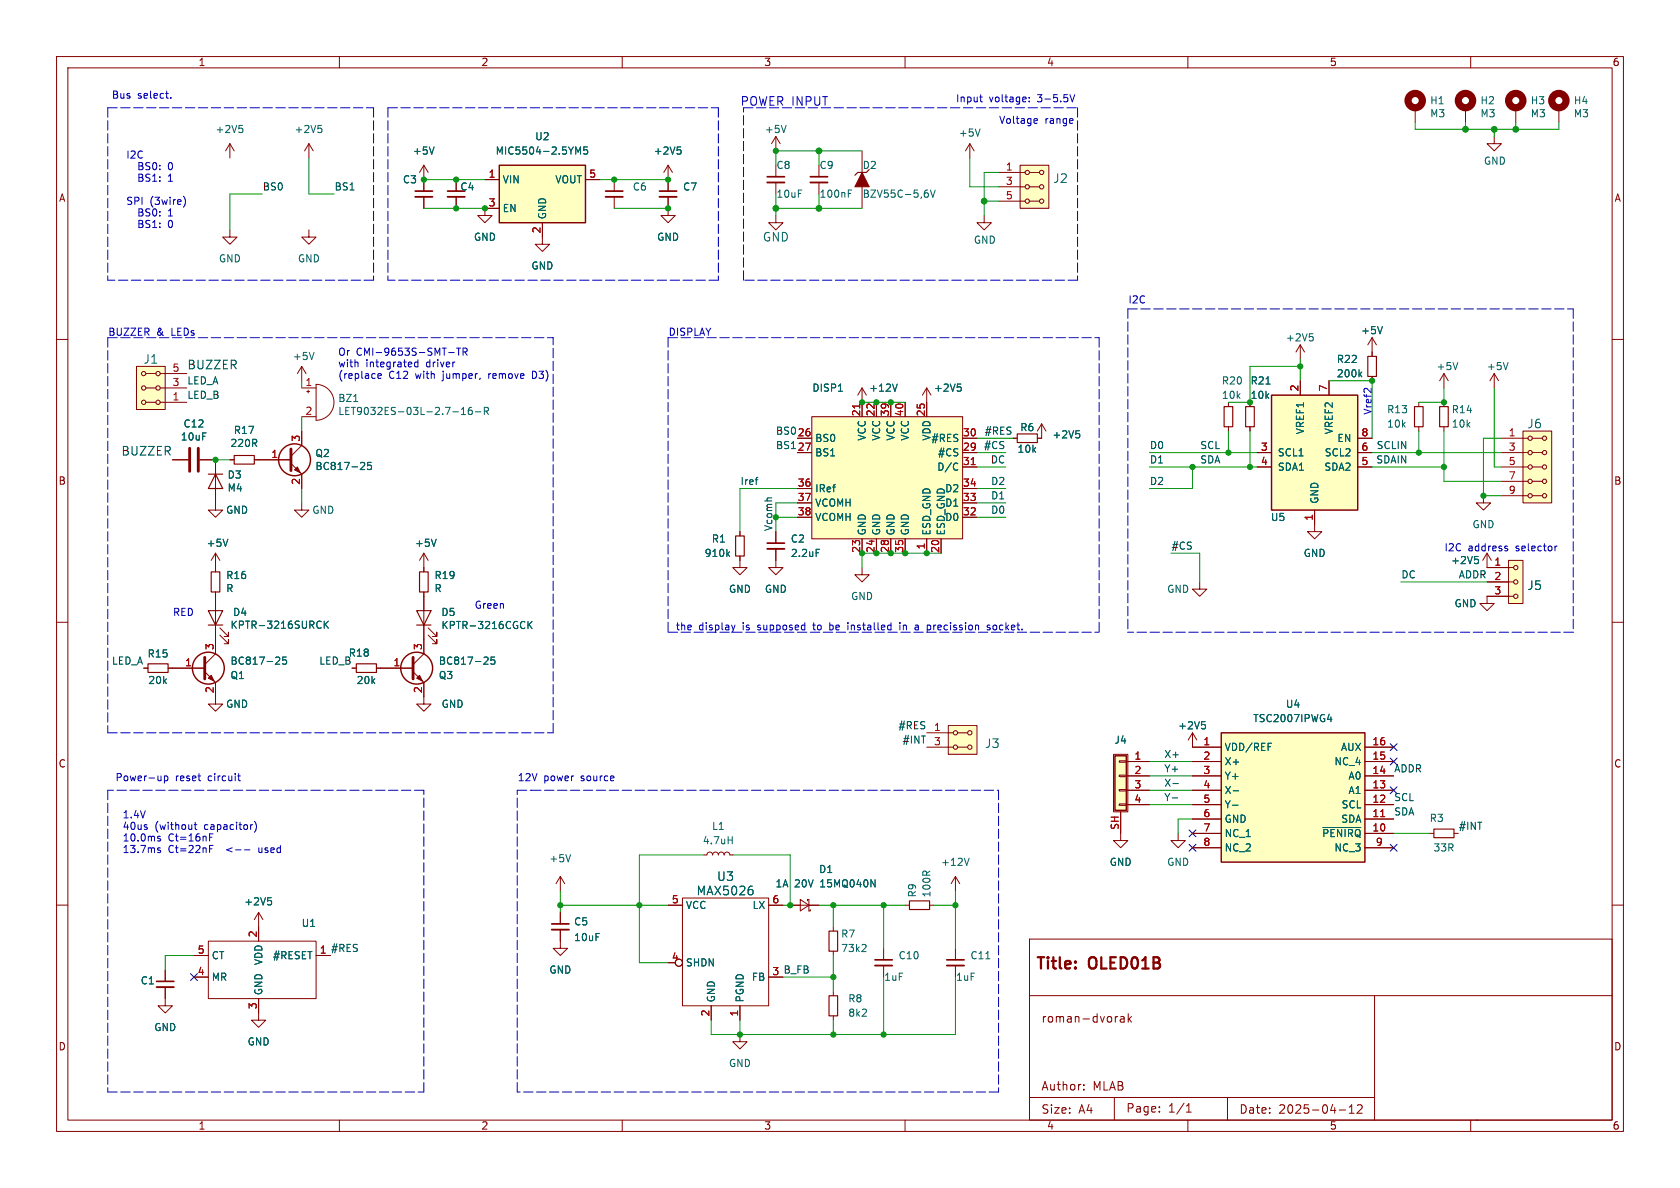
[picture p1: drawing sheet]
<svg xmlns="http://www.w3.org/2000/svg" width="297mm" height="210mm" viewBox="0 0 297 210" stroke-linecap="round" stroke-linejoin="round" font-family="sans-serif">
<g fill="none" stroke="#840000" stroke-width=".18">
<path d="M10 10h277v190h-277zM12 12h273v186h-273zM60 10v2M110 10v2M160 10v2M210 10v2M260 10v2M10 60h2M285 60h2M137.2 94v2M137.2 97v2.1M262.3 87.6v1.3h1.2l-1.2 1.3-1.3-1.3h1.3"/>
<path d="M10 110h2M285 110h2M10 160h2M182 166h103v32h-103zM182 176h103M198.1 179.8h.6v.9M199.5 179.2v1.5M200 179.7l-.5 .6M243 176v22M285 160h2M60 198v2M110 198v2"/>
<path d="M160 198v2M182 194h61M191.6 192.6v.1M191.6 191.8v.1M197 194v4M198.7 180.1h-.5a.29 .29 0 0 0-.2 .3 .29 .29 0 0 0 .2 .3l.5-.1M199.6 180.1l.4 .6M205 196.5v.1M205 195.7v.1M209.7 196.6h.9M209.7 195.5l.5-.4v1.5M210 198v2"/>
<path d="M217 194v4M236.7 196.2h1.2M238.5 196.8h.9M238.5 195.7l.5-.4v1.5M240 195.4l.5-.1 .2 .1 .1 .3-.9 1.1h.9M260 198v2M261 198h.1"/>
</g>
<path d="M135.6 97h3.1" fill="none" stroke="#840000" stroke-width=".33"/>
<path d="M135.6 96h3.1" fill="none" stroke="#840000" stroke-width=".3"/>
<path d="M144.3 97.1h.6" fill="none" stroke="#006464" stroke-width=".18"/>
<path d="M269.2 76.2h5.1v12.7h-5.1z" fill="#ffffc2"/>
<g fill="none" stroke="#840000" stroke-width=".18">
<path d="M265.4 77.5h4.7M269.2 76.2h5.1v12.7h-5.1zM270.9 77.5h1.8M265.4 87.6h4.7M265.4 85.1h4.7M265.4 82.6h4.7M265.4 80h4.7M270.9 87.6h1.8M270.9 85.1h1.8M270.9 82.6h1.8M270.9 80h1.8"/>
<circle cx="270.5" cy="77.5" r=".38"/>
<circle cx="273.1" cy="77.5" r=".38"/>
<circle cx="270.5" cy="80" r=".38"/>
<circle cx="270.5" cy="82.6" r=".38"/>
<circle cx="270.5" cy="85.1" r=".38"/>
<circle cx="270.5" cy="87.6" r=".38"/>
<circle cx="273.1" cy="85.1" r=".38"/>
<circle cx="273.1" cy="87.6" r=".38"/>
<circle cx="273.1" cy="80" r=".38"/>
<circle cx="273.1" cy="82.6" r=".38"/>
</g>
<path d="M266.7 99.1h2.5v7.6h-2.5z" fill="#ffffc2"/>
<g fill="none" stroke="#840000" stroke-width=".18">
<path d="M152.4 68.6l-.8 1.3M152.4 68.6v2.5M152.4 68.6l.8 1.3M163.8 68.6l-.7 1.3M163.8 68.6v2.5M163.8 68.6l.8 1.3M262.9 97.8v2.5h4.7M262.9 97.8l-.8 1.3M262.9 97.8l.8 1.3M266.7 99.1h2.5v7.6h-2.5zM152.4 100.3v1.3h1.3l-1.3 1.3-1.3-1.3h1.3M262.9 105.4h4.7"/>
<path d="M262.9 102.9h4.7"/>
<circle cx="268" cy="100.3" r=".38"/>
<circle cx="268" cy="105.4" r=".38"/>
<circle cx="268" cy="102.9" r=".38"/>
</g>
<path d="M158.6 67.9l-.4 1.3M169.3 67.9h.6M169.7 68.4l.2 .2v.3l-.2 .3M260.7 98.4h.6M261.1 98.9l.3 .2v.3l-.3 .2" fill="none" stroke="#006464" stroke-width=".18"/>
<path d="M143.5 73.7h26.7v21.6h-26.7z" fill="#ffffc2"/>
<g fill="none" stroke="#840000" stroke-width=".18">
<path d="M250.2 19.1v2.5M259.1 19.1v2.5M137.2 38.1v1.3h1.2l-1.2 1.2-1.3-1.2h1.3M137.2 24.1l-.8 1.3M137.2 24.1v2.6M137.2 29.2v2M137.2 32.3v2M137.2 24.1l.7 1.3M144.8 29.2v2M144.8 32.3v2M152.4 26.7v3.8M152.4 33v3.8"/>
<path d="M264.2 24.1v1.3h1.2l-1.2 1.3-1.3-1.3h1.3M141 77.5h2.5M143.5 73.7h26.7v21.6h-26.7zM152.4 71.1v2.6M154.9 71.1v2.6M157.5 71.1v2.6M160 71.1v2.6M163.8 71.1v2.6M170.2 77.5h2.5M179.1 77.5h.7M184.1 74.9v2.6h-.7M184.1 74.9l-.7 1.3"/>
<path d="M184.1 74.9l.8 1.3M255.3 66v2.6M255.3 71.1v.8M255.3 75.4v.8M255.3 66l-.8 1.3M255.3 66l.7 1.3M264.2 66l-.8 1.3M264.2 66v2.6M264.2 66l.7 1.3M38.1 81.3v7.6M40.6 81.3h.8M45 81.3h.7"/>
<path d="M74.9 97.8v3.3M74.9 97.8l-.7 1.3M74.9 97.8l.8 1.3M130.8 98.3v2h1.3l-1.3 1.3-1.3-1.3h1.3M130.8 94v.7M141 80h2.5M141 91.4h2.5M141 88.9h2.5M141 86.4h2.5M152.4 95.3v2.5M154.9 95.3v2.5M157.5 95.3v2.5"/>
<path d="M160 95.3v2.5M163.8 95.3v2.5M166.4 95.3v2.5M170.2 80h2.5M170.2 82.6h2.5M170.2 91.4h2.5M170.2 88.9h2.5M170.2 86.4h2.5M25.4 118.1h.8M29.7 118.1h.8M62.2 118.1h.8M66.5 118.1h6.5"/>
<path d="M73 118.7l1.9 2v3.8h1.3l-1.3 1.2-1.2-1.2h1.2M74.9 104.6v11l-1.9 1.9M75.7 112.3l1.5 1.5v-.8v.8h-.7M75.7 111l1.5 1.5v-.7v.7h-.7M262.9 105.4v1.3h1.3l-1.3 1.3-1.3-1.3h1.3"/>
</g>
<path d="M152 71.4v.7M171.7 82.1h.7" fill="none" stroke="#a90000" stroke-width=".18"/>
<g fill="none" stroke="#006464" stroke-width=".18">
<path d="M139 22.2l-.4 1.2M150 33.6h.6M150 34.2h.4M163.8 33.6h.2M163.9 34.1l.2 .2v.3l-.2 .3M164.5 33.6l.4 1.3 .4-1.3M148.2 69.2h.7M190.2 76.1h.6M190.7 76.6l.2 .3v.3l-.2 .2M257.7 64.1l-.4 1.2M266.6 64.1l-.4 1.2M77.1 95.3l-.4 1.3"/>
<path d="M128.6 97.9l.4 .5M129 97.5l-.5 .5M169.1 81.9l.2 .1M169.3 83l-.2 .1M85.7 116.1l.5 .1 .1 .3-.8 .9h.8M87.4 116.1h-.6v.7l.2-.2 .4 .1 .1 .2-.1 .4-.1 .1-.5-.1M93.3 109.9v1.2M93.5 110.4l.6 .7M94.1 109.9l-.8 .7"/>
</g>
<path d="M153.7 30l-.5 .5h-1.6l-.5 .5M179.8 76.7h3.6v1.5h-3.6zM254.5 71.9h1.5v3.5h-1.5zM36.8 83.8h2.6M38.1 83.8l1.3 2.6h-2.6zM41.4 80.5h3.6v1.5h-3.6zM130 94.7h1.6v3.6h-1.6zM26.2 117.3h3.5v1.6h-3.5zM63 117.3h3.5v1.6h-3.5zM73.7 108h2.5l-1.3 2.5zM73.7 110.5h2.5M74.2 101.1h1.5v3.5h-1.5z" fill="none" stroke="#840000" stroke-width=".2"/>
<path d="M73 116.2v3.8" fill="none" stroke="#840000" stroke-width=".51"/>
<g fill="#840000" stroke="#840000" stroke-width=".18">
<path d="M73.7 119.9l.5-.5 .5 1z"/>
<path d="M152.4 30.5l1.3 2.5h-2.6z"/>
</g>
<circle cx="73.7" cy="118.1" r="2.82" fill="none" stroke="#840000" stroke-width=".25"/>
<g fill="none" stroke="#840000" stroke-width="1.3">
<circle cx="250.2" cy="17.8" r="1.27"/>
<circle cx="259.1" cy="17.8" r="1.27"/>
</g>
<path d="M135.6 32.3h3.1M143.3 32.3h3" fill="none" stroke="#840000" stroke-width=".33"/>
<path d="M135.6 31.2h3.1M143.3 31.2h3" fill="none" stroke="#840000" stroke-width=".3"/>
<path d="M180.3 29.2h5.1v7.6h-5.1z" fill="#ffffc2"/>
<g fill="none" stroke="#840000" stroke-width=".18">
<path d="M171.4 25.4l-.7 1.3M171.4 25.4v2.5M171.4 25.4l.8 1.3M174 38.1v1.3h1.3l-1.3 1.2-1.3-1.2h1.3M176.5 35.6h4.7M176.5 33h4.7M176.5 30.5h4.7M180.3 29.2h5.1v7.6h-5.1zM182 35.6h1.8M182 33h1.8M182 30.5h1.8M221 71.1v.8"/>
<path d="M221 75.4v.8M229.9 61l-.8 1.2M229.9 61v2.5M229.9 61l.7 1.2M232.4 92.7v1.3h1.3l-1.3 1.3-1.3-1.3h1.3M212.1 102.9v1.2h1.3l-1.3 1.3-1.3-1.3h1.3"/>
<circle cx="181.6" cy="35.6" r=".38"/>
<circle cx="181.6" cy="30.5" r=".38"/>
<circle cx="181.6" cy="33" r=".38"/>
<circle cx="184.2" cy="33" r=".38"/>
<circle cx="184.2" cy="35.6" r=".38"/>
<circle cx="184.2" cy="30.5" r=".38"/>
</g>
<path d="M173.3 22.8l-.5 1.3M231.5 59h.6M231.9 59.5l.3 .2v.3l-.3 .3M223.8 67.9h.7" fill="none" stroke="#006464" stroke-width=".18"/>
<path d="M220.2 71.9h1.5v3.5h-1.5z" fill="none" stroke="#840000" stroke-width=".2"/>
<path d="M224.8 69.9h15.2v20.3h-15.2z" fill="#ffffc2"/>
<path d="M224.8 69.9h15.2v20.3h-15.2z" fill="none" stroke="#840000" stroke-width=".25"/>
<g fill="none" stroke="#840000" stroke-width=".18">
<path d="M40.6 25.4l-.7 1.3M40.6 25.4v2.5M40.6 25.4l.8 1.3M54.6 25.4l-.8 1.3M54.6 25.4v2.5M54.6 25.4l.8 1.3M74.9 29.2l-.7 1.3M74.9 29.2v4.6M74.9 34.8v2M74.9 29.2l.8 1.3M80.6 31.8v2M80.6 34.8v2"/>
<path d="M85.7 36.8v1.3h1.3l-1.3 1.3-1.2-1.3h1.2M40.6 40.6v1.3h1.3l-1.3 1.3-1.2-1.3h1.2M54.6 40.6v1.3h1.3l-1.3 1.3-1.3-1.3h1.3M53.3 64.8l-.7 1.2M53.3 64.8v2.5M53.3 64.8l.8 1.2M217.2 71.1v.8M217.2 75.4v.8M229.9 67.3v2.6M234.9 67.3v2.6M240 77.5h2.6M222.2 80h2.6"/>
<path d="M222.2 82.6h2.6M232.4 90.2v2.5M240 80h2.6M240 82.6h2.6M29.2 174.5v3.3h1.3l-1.3 1.3-1.3-1.3h1.3M29.2 171.5v2M34.3 168.9h2.5M34.3 172.7h2.5M36.8 166.4h19.1v10.1h-19.1zM45.7 176.5v3.8h1.3l-1.3 1.3-1.3-1.3h1.3M45.7 161.3v5.1M45.7 161.3l-.7 1.3"/>
<path d="M45.7 161.3l.8 1.3M55.9 168.9h2.5M147.3 175.3v.7M147.3 179.6v.7M168.9 167.6v2.1M168.9 170.7v2"/>
</g>
<path d="M216.4 71.9h1.5v3.5h-1.5zM146.6 176h1.5v3.6h-1.5z" fill="none" stroke="#840000" stroke-width=".2"/>
<path d="M42.3 22.2h.6M42.7 22.7l.2 .2v.3l-.2 .2M56.2 22.2h.6M56.7 22.7l.2 .2v.3l-.2 .2M76.7 26l-.4 1.2M55.5 62.3l-.4 1.3M47.4 158.7h.6M47.8 159.2l.2 .2v.3l-.2 .3M174.3 169.5h.7" fill="none" stroke="#006464" stroke-width=".18"/>
<path d="M73.4 34.8h3.1M79.1 34.8h3.1M27.7 174.5h3M167.4 170.7h3" fill="none" stroke="#840000" stroke-width=".33"/>
<path d="M73.4 33.8h3.1M79.1 33.8h3.1M27.7 173.5h3M167.4 169.7h3" fill="none" stroke="#840000" stroke-width=".3"/>
<path d="M88.3 29.2h15.2v10.2h-15.2z" fill="#ffffc2"/>
<g fill="none" stroke="#840000" stroke-width=".25">
<path d="M88.3 29.2h15.2v10.2h-15.2z"/>
<circle cx="52.1" cy="81.3" r="2.82"/>
<circle cx="36.8" cy="118.1" r="2.82"/>
</g>
<g fill="none" stroke="#840000" stroke-width=".18">
<path d="M85.7 31.8h2.6M85.7 36.8h2.6M95.9 39.4v3.8h1.3l-1.3 1.3-1.3-1.3h1.3M103.5 31.8h2.5M108.6 31.8v2M108.6 34.8v2M118.1 34.8v3.3h1.3l-1.3 1.3-1.3-1.3h1.3M118.1 29.2l-.8 1.3M118.1 29.2v4.6M118.1 29.2l.8 1.3M53.3 76.2v2.5l-1.9 1.9M53.3 68.6h2.6"/>
<path d="M53.3 73.7h2.6M54.2 69.2h.5M54.5 69v.5M55.9 67.9a3.2 3.2 0 0 1 3.1 3.2 3.2 3.2 0 0 1-3.1 3.2zM30.5 81.3h2.8M35.3 81.3h2.8M38.1 88.9v1.3h1.3l-1.3 1.2-1.3-1.2h1.3M38.1 97.8v3.3M38.1 97.8l-.8 1.3M38.1 97.8l.8 1.3M45.7 81.3h5.7M51.4 81.9l1.9 1.9v2.6"/>
<path d="M53.3 88.9v1.3h1.3l-1.3 1.2-1.2-1.2h1.2M30.5 118.1h5.7M36.2 118.7l1.9 2v3.8h1.3l-1.3 1.2-1.3-1.2h1.3M38.1 104.6v11l-1.9 1.9M38.9 112.3l1.5 1.5v-.8v.8h-.8M38.9 111l1.5 1.5v-.7v.7h-.8"/>
</g>
<g fill="none" stroke="#006464" stroke-width=".18">
<path d="M101.8 26l.4 .9 .4-.9v1.2M103.8 26h-.6v.6l.2-.1h.4l.1 .2-.1 .4-.1 .1-.5-.1M119.7 26h.6M120.2 26.5l.2 .2v.3l-.2 .2M62.5 71h.7M80.1 72.8h.9M81.6 73.3h.7M81.6 72.4l.3-.4v1.3M83.4 72l-.4 .1a.86 .86 0 0 0 0 1.2l.4-.1 .1-.5-.2-.2h-.3l-.2 .2M84.1 72.8h.9M85.6 72.7l.6-.1 .1-.2v-.3l-.7-.1v1.3M85.9 72.7l.4 .6"/>
<path d="M40.3 95.3l-.4 1.3M63.9 81.7l.5 .1 .1 .3-.8 .9h.8M65.6 81.7h-.6v.6l.1-.1 .5 .1 .1 .2-.1 .4-.2 .1-.4-.1M48.9 116.1l.4 .1 .2 .3-.8 .9h.8M50.6 116.1h-.6l-.1 .7 .2-.2 .4 .1 .2 .2-.1 .4-.2 .1-.5-.1M56.5 109.8l.3 .1M56.8 110.9l-.3 .2M57.3 109.8v1.3M57.5 110.3l.5 .8M58 109.8l-.7 .7"/>
</g>
<path d="M107.1 34.8h3M116.6 34.8h3" fill="none" stroke="#840000" stroke-width=".33"/>
<path d="M107.1 33.8h3M116.6 33.8h3" fill="none" stroke="#840000" stroke-width=".3"/>
<path d="M33.5 79.2v4.1M35.1 79.2v4.1M51.4 79.4v3.8M36.2 116.2v3.8" fill="none" stroke="#840000" stroke-width=".51"/>
<g fill="#840000" stroke="#840000" stroke-width=".18">
<path d="M36.8 119.9l.5-.5 .5 1z"/>
<path d="M52.1 83.1l.5-.5 .5 1z"/>
</g>
<path d="M36.8 108h2.6l-1.3 2.5zM36.8 110.5h2.6M37.3 101.1h1.6v3.5h-1.6z" fill="none" stroke="#840000" stroke-width=".2"/>
<path d="M24.1 64.8h5.1v7.6h-5.1z" fill="#ffffc2"/>
<g fill="none" stroke="#840000" stroke-width=".18">
<path d="M24.1 64.8h5.1v7.6h-5.1zM25.8 66h1.8M25.8 68.6h1.8M25.8 71.1h1.8M28.3 66h4.7M28.3 68.6h4.7M28.3 71.1h4.7M137.2 99.1v1.2h1.2l-1.2 1.3-1.3-1.3h1.3M210.8 129.5l-.7 1.3M210.8 129.5v2.6M210.8 129.5l.8 1.3M99.1 154.9l-.8 1.3"/>
<path d="M99.1 154.9v2.6M99.1 154.9l.7 1.3M120.6 158.8h15.3v19h-15.3zM141.5 159l1.5 1-1.5 1zM142.7 159.3v-.3h.3v2h.3v-.2M252.7 147.3h.8M257 147.3h.8M99.1 164.3v3.3h1.2l-1.2 1.3-1.3-1.3h1.3M99.1 161.3v2M118.1 160h2.5M125.7 177.8v2.5M130.8 177.8v2.5"/>
<path d="M135.9 172.7h2.5M135.9 160h2.5M139.7 160h5.1M147.3 163.8v.8M147.3 168.1v.8M156.2 167.6v2.1M156.2 170.7v2M160 160h.8M164.3 160h.8M130.8 182.9v1.3h1.3l-1.3 1.2-1.3-1.2h1.3"/>
<circle cx="25.4" cy="71.1" r=".38"/>
<circle cx="25.4" cy="66" r=".38"/>
<circle cx="25.4" cy="68.6" r=".38"/>
<circle cx="27.9" cy="66" r=".38"/>
<circle cx="27.9" cy="68.6" r=".38"/>
<circle cx="27.9" cy="71.1" r=".38"/>
<circle cx="120" cy="170.2" r=".63"/>
</g>
<path d="M212.5 127.6h.6M212.9 128.1l.2 .2v.3l-.2 .2M100.9 151.1l-.4 1.2M133 157.3l.1 .2-.1 .6M154 155.5l.7 1.3v-1.3M152.9 166.9l.2 .3v.3l-.8 .7h.8" fill="none" stroke="#006464" stroke-width=".18"/>
<path d="M160.8 159.3h3.5v1.5h-3.5zM253.5 146.6h3.5v1.5h-3.5zM146.6 164.6h1.5v3.5h-1.5z" fill="none" stroke="#840000" stroke-width=".2"/>
<path d="M97.5 164.3h3.1M154.7 170.7h3" fill="none" stroke="#840000" stroke-width=".33"/>
<path d="M97.5 163.3h3.1M154.7 169.7h3" fill="none" stroke="#840000" stroke-width=".3"/>
<path d="M197.1 133.6h2v9.7h-2z" fill="#ffffc2"/>
<path d="M196.8 133.4h2.6v10.1h-2.6zM197.9 139.6h1.2v.2h-1.2zM197.9 137h1.2v.3h-1.2zM197.9 134.5h1.2v.2h-1.2zM199.1 134.6h4.1M199.1 137.2h4.1M199.1 139.7h4.1M197.9 142.1h1.2v.3h-1.2zM198.1 143.5v5.1h1.3l-1.3 1.3-1.3-1.3h1.3M199.1 142.2h4.1M208.3 147.3v1.3h1.2l-1.2 1.3-1.3-1.3h1.3" fill="none" stroke="#840000" stroke-width=".18"/>
<path d="M197.1 133.6h2v9.7h-2z" fill="none" stroke="#840000" stroke-width=".25"/>
<path d="M167.6 128.3h5.1v5.1h-5.1z" fill="#ffffc2"/>
<g fill="none" stroke="#840000" stroke-width=".18">
<path d="M163.8 132.1h4.7M163.8 129.5h4.7M167.6 128.3h5.1v5.1h-5.1zM169.3 132.1h1.8M169.3 129.5h1.8"/>
<circle cx="168.9" cy="132.1" r=".38"/>
<circle cx="168.9" cy="129.5" r=".38"/>
<circle cx="171.5" cy="132.1" r=".38"/>
<circle cx="171.5" cy="129.5" r=".38"/>
</g>
<path d="M215.9 129.5h25.4v22.9h-25.4z" fill="#ffffc2"/>
<path d="M215.9 129.5h25.4v22.9h-25.4z" fill="none" stroke="#840000" stroke-width=".25"/>
<g fill="none" stroke="#840000" stroke-width=".18">
<path d="M268 19.1v2.5M275.6 19.1v2.5M74.9 31.8v2M74.9 34.8v2M80.6 31.8v2M80.6 34.8v2M85.7 31.8h2.6M85.7 36.8h2.6M95.9 39.4v2.5M103.5 31.8h2.5M118.1 31.8v2M118.1 34.8v2"/>
<path d="M242.6 59.7l-.8 1.3M242.6 59.7v3.3M242.6 59.7l.7 1.3M53.3 76.2v2.5M141 77.5h2.5M152.4 71.1v2.6M154.9 71.1v2.6M157.5 71.1v2.6M160 71.1v2.6M163.8 71.1v2.6M170.2 77.5h2.5M179.1 77.5h.7"/>
<path d="M183.4 77.5h.7M221 71.1v.8M221 75.4v.8M229.9 67.3v2.6M234.9 67.3v2.6M240 77.5h2.6M242.6 66.5v.8M250.8 71.1v.8M250.8 75.4v.8M30.5 81.3h2.8M35.3 81.3h2.8v2.5M38.1 86.4v2.5"/>
<path d="M40.6 81.3h.8M45 81.3h6.4M53.3 83.8v2.6M130.8 94v.7M130.8 98.3v.8M137.2 94v2M137.2 97v2.1M141 80h2.5M141 91.4h2.5M141 88.9h2.5M141 86.4h2.5M152.4 95.3v2.5"/>
<path d="M154.9 95.3v2.5M157.5 95.3v2.5M160 95.3v2.5M163.8 95.3v2.5M166.4 95.3v2.5M170.2 80h2.5M170.2 82.6h2.5M170.2 91.4h2.5M170.2 88.9h2.5M170.2 86.4h2.5M222.2 80h2.6M222.2 82.6h2.6"/>
<path d="M232.4 90.2v2.5M240 80h2.6M240 82.6h2.6M25.4 118.1h.8M29.7 118.1h6.5M38.1 100.3v.8M38.1 104.6v3.4M38.1 110.5v5.1M62.2 118.1h.8M66.5 118.1h6.5M74.9 100.3v.8M74.9 104.6v3.4"/>
<path d="M74.9 110.5v5.1M262.9 100.3h3.8M262.9 102.9h3.8M262.9 105.4h3.8M38.1 120.7v2.5M74.9 120.7v2.5M199.1 139.7h4.1M199.1 137.2h4.1M199.1 134.6h4.1M210.8 132.1h5.1M210.8 139.7h5.1M210.8 137.2h5.1"/>
<path d="M210.8 134.6h5.1M241.3 132.1h5.1M241.3 139.7h5.1M241.3 137.2h5.1M241.3 134.6h5.1M124.5 151.1h.5l.1-.3 .4-.2 .3 .2 .2 .3 .1-.3 .4-.2 .3 .2 .2 .3 .1-.3 .4-.2 .4 .2 .1 .3 .2-.3 .3-.2 .4 .2 .1 .3h.5M168.9 154.9l-.8 1.3M168.9 154.9v2.6M168.9 154.9l.8 1.3M198.1 143.5v3.8M199.1 142.2h4.1M210.8 147.3h5.1"/>
<path d="M210.8 144.8h5.1M210.8 142.2h5.1M210.8 149.9h5.1M241.3 147.3h5.1M241.3 144.8h5.1M241.3 142.2h5.1M241.3 149.9h5.1M29.2 171.5v2M29.2 174.5v2M34.3 172.7h2.5M34.3 168.9h2.5M45.7 163.8v2.6"/>
<path d="M45.7 176.5v2.6M55.9 168.9h2.5M99.1 161.3v2M99.1 164.3v2.1M118.1 160h2.5M125.7 177.8v2.5M130.8 177.8v2.5M135.9 172.7h2.5M135.9 160h2.5M139.7 160h1.8M143 160h1.8"/>
<circle cx="120" cy="170.2" r=".63"/>
</g>
<g fill="none" stroke="#006464" stroke-width=".18">
<path d="M76.7 26l-.4 1.2M101.8 26l.4 .9 .4-.9v1.2M103.8 26h-.6v.6l.2-.1h.4l.1 .2-.1 .4-.1 .1-.5-.1M119.7 26h.6M120.2 26.5l.2 .2v.3l-.2 .2M244.4 57.7l-.4 1.3M148.2 69.2h.7M158.6 67.9l-.4 1.3M169.3 67.9h.6M169.7 68.4l.2 .2v.3l-.2 .3M190.2 76.1h.6M190.7 76.6l.2 .3v.3l-.2 .2"/>
<path d="M223.8 67.9h.7M240.4 66.1l.3 .5M240.7 65.8l-.4 .5M40.3 95.3l-.4 1.3M63.9 81.7l.5 .1 .1 .3-.8 .9h.8M65.6 81.7h-.6v.6l.1-.1 .5 .1 .1 .2-.1 .4-.2 .1-.4-.1M77.1 95.3l-.4 1.3M128.6 97.9l.4 .5M129 97.5l-.5 .5M144.3 97.1h.6M169.1 81.9l.2 .1M169.3 83l-.2 .1"/>
<path d="M260.7 98.4h.6M261.1 98.9l.3 .2v.3l-.3 .2M48.9 116.1l.4 .1 .2 .3-.8 .9h.8M50.6 116.1h-.6l-.1 .7 .2-.2 .4 .1 .2 .2-.1 .4-.2 .1-.5-.1M56.5 109.8l.3 .1M56.8 110.9l-.3 .2M57.3 109.8v1.3M57.5 110.3l.5 .8M58 109.8l-.7 .7M85.7 116.1l.5 .1 .1 .3-.8 .9h.8M87.4 116.1h-.6v.7l.2-.2 .4 .1 .1 .2-.1 .4-.1 .1-.5-.1M93.3 109.9v1.2"/>
<path d="M93.5 110.4l.6 .7M94.1 109.9l-.8 .7M212.5 127.6h.6M212.9 128.1l.2 .2v.3l-.2 .2M218 139.8h1M224.2 131.4h.6M234.7 127.2h.8M235.3 126.7v.9M47.4 158.7h.6M47.8 159.2l.2 .2v.3l-.2 .3M128.7 148.5h.7M129.4 147.9v1.3"/>
<path d="M133 157.3l.1 .2-.1 .6M154 155.5l.7 1.3v-1.3M171.3 151.7l-.4 1.3M217.9 142.3h1M233.9 146.3h6.7"/>
</g>
<path d="M152 71.4v.7M171.7 82.1h.7M244.1 144.4h.7" fill="none" stroke="#a90000" stroke-width=".18"/>
<path d="M241.8 63h1.5v3.5h-1.5zM250.1 71.9h1.5v3.5h-1.5z" fill="none" stroke="#840000" stroke-width=".2"/>
<g fill="none" stroke="#840000" stroke-width="1.3">
<circle cx="268" cy="17.8" r="1.27"/>
<circle cx="275.6" cy="17.8" r="1.27"/>
</g>
<path d="M133.5 84.8h.5M133.9 84.4h.1M207.4 138.5h.9M207.2 141.1h1" fill="none" stroke="#0f0f0f" stroke-width=".18"/>
<g fill="none" stroke="#0000c2" stroke-width=".18">
<path d="M30.2 17.2v.2M173.2 17.2h.5M173.4 17.9l.3 .1M182 17.9v.1M182 17.2v.1M189.1 16.7l.5 1.3 .4-1.3M32.4 34.7a1.46 1.46 0 0 1 0 1.9M183 21h.3l.1 .3-.6 .1M183.3 21.8h-.3M66.8 66.5l.6-.1-.1-.3-.3-.1-.2 .2 .1 .6h.4M73.9 63.6v1.3M73.9 64.1l-.4-.1-.2 .2 .1 .6h.5"/>
<path d="M79.3 62.3h1M80.7 61.5h.7M81.1 61.5v1.3M81.9 62.2l.6-.1 .1-.1-.1-.3-.6-.2v1.3M82.2 62.2l.4 .6M94.4 65.6h-.3v1.3h.3M266.2 97h.3l.1 .2-.2 .2h-.3M266.2 96.5l.3 .1M274.9 96.5v.9M275.3 96.5l-.4 .3M129.3 110.5l.3 .8M129.6 111.3l-.1 .3"/>
<path d="M129.9 110.5l-.3 .8M146.7 110.1v1.2M146.7 111.3h.1M146.8 110.5l-.1 .1M149.9 110.1v.1M149.9 110.5v.8M159.1 110.1v.1M159.1 110.5v.8M161.9 110.5l.4 .1 .1 .7M162.4 111.3h-.5M162.4 110.8l-.5 .1M175 110.6l-.3-.1-.2 .2 .1 .2 .4 .1v.3h-.5"/>
<path d="M175.7 110.6l-.2 .1 .2 .6M28.5 137.2v.8M28.5 137.9l-.1 .1M29.1 137.2v1.2M29.1 137.2h.3l.3 .2-.1 .6h-.5M42 137.2h.5M42.2 136.7v1.1l.3 .2M25.9 146.2l.1 .2-.1 .2M25.9 145.8h.1M27.9 148.2l.4 .1 .1 .2-.2 .2-.3-.1M27.9 150.2l.4 .2 .1 .1-.2 .2h-.3M27.9 147.9h.4"/>
<path d="M27.9 149.9h.4M34.3 145.8h.5M34.5 145.4v1l.3 .2M37.1 148h.4M37.1 150.1h.4M37.1 149.4h.6M43.2 150.2h1M44.7 145.8h-.3M45 145.2a1.46 1.46 0 0 1 0 1.9"/>
</g>
<g fill="none" stroke="#0000c2" stroke-width=".18" stroke-dasharray="1.7 .6">
<path d="M19 19.1v30.4M19 19.1h47M66 19.1v30.4M68.6 19.1h58.4M68.6 19.1v30.4M127 19.1v30.4M131.4 19.1h59.1M190.5 19.1v30.4M19 59.7v69.8M19 59.7h78.8M66 49.5h-47M118.1 59.7v52.1"/>
<path d="M118.1 59.7h76.2M127 49.5h-58.4M131.4 49.5v-30.4M190.5 49.5h-59.1M194.3 59.7v52.1M199.4 54.6v57.2M199.4 54.6h78.7M278.1 54.6v57.2M118.1 111.8h76.2M278.1 111.8h-78.7M19 139.7v53.3M19 129.5h78.8"/>
<path d="M74.9 139.7h-55.9M91.4 139.7h2.6M94 139.7h82.5M97.8 129.5v-69.8M176.5 139.7v53.3M19 193h55.9M74.9 193v-53.3M91.4 193v-53.3M176.5 193h-85.1"/>
</g>
<g fill="none" stroke="#009600" stroke-width=".18">
<path d="M46.4 34.3h-5.8v6.3M54.6 27.9v6.4h4.5M74.9 36.8h10.8M74.9 31.8h10.8M106 31.8h12.1M108.6 36.8h9.5M137.2 36.8h15.2M137.2 34.3v3.8M144.8 26.7v2.5M144.8 34.3v2.5M152.4 26.7h-15.2v2.5M171.4 27.9v5.1h5.1"/>
<path d="M174 35.6h2.5M176.5 30.5h-2.5v7.6M250.2 21.6v1.3h25.4v-1.3M259.1 21.6v1.3M264.2 22.9v1.2M268 21.6v1.3M53.3 67.3v1.3M53.3 73.7v2.5M152.4 71.1h7.6M172.7 77.5h6.4M217.2 76.2v3.8M221 76.2v6.4"/>
<path d="M229.9 64.8h-8.9v6.3h-3.8M229.9 63.5v3.8M234.9 67.3h7.7v10.2M250.8 76.2v3.8M255.3 68.6v2.5h-4.5M255.3 76.2v8.9h10.1M264.2 68.6v14h1.2M265.4 77.5h-3.1v10.1h3.1M38.1 81.3h2.5M53.3 86.4v2.5M137.2 88.9h3.8M137.2 91.4h3.8"/>
<path d="M141 86.4h-10.2v7.6M166.4 97.8h-14v2.5M172.7 86.4h5.1M172.7 88.9h5.1M172.7 91.4h5.1M172.7 82.6h5.1M172.7 80h5.1M203.2 82.6h19M203.2 80h19M207 97.8h5.1v5.1M210.8 82.6v3.8h-7.6M242.6 82.6h12.7"/>
<path d="M242.6 80h22.8M247.6 102.9h15.3M203.2 139.7h7.6M203.2 134.6h7.6M203.2 137.2h7.6M99.1 157.5v3.8M124.5 151.1h-11.5v19.1h5.1M129.5 151.1h10.2v8.9h-1.3M168.9 157.5v10.1M203.2 142.2h7.6M210.8 144.8h-2.5v2.5M246.4 147.3h6.3"/>
<path d="M34.3 168.9h-5.1v2.6M99.1 160h19M138.4 172.7h8.9M144.8 160h15.2M147.3 160v3.8M147.3 168.9v6.4M156.2 160v7.6M156.2 172.7v10.2M165.1 160h3.8M168.9 172.7v10.2h-43.2v-2.6M130.8 180.3v2.6M147.3 180.3v2.6"/>
</g>
<g fill="none" stroke="#000084" stroke-width=".18">
<path d="M245.8 139.1l1.2 1.2M245.8 134l1.2 1.2M245.8 131.5l1.2 1.2M247 139.1l-1.2 1.2M247 134l-1.2 1.2M247 131.5l-1.2 1.2M210.2 146.7l1.2 1.2M210.2 149.3l1.2 1.2M211.4 146.7l-1.2 1.2M211.4 149.3l-1.2 1.2M245.8 149.3l1.2 1.2M247 149.3l-1.2 1.2"/>
<path d="M33.7 172.1l1.2 1.2M34.9 172.1l-1.2 1.2"/>
</g>
<g fill="#009600" stroke="#009600" stroke-width=".18">
<circle cx="147.3" cy="160" r=".46"/>
<circle cx="152.4" cy="97.8" r=".46"/>
<circle cx="156.2" cy="160" r=".46"/>
<circle cx="168.9" cy="160" r=".46"/>
<circle cx="154.9" cy="97.8" r=".46"/>
<circle cx="262.3" cy="87.6" r=".46"/>
<circle cx="221" cy="82.6" r=".46"/>
<circle cx="217.2" cy="80" r=".46"/>
<circle cx="210.8" cy="82.6" r=".46"/>
<circle cx="221" cy="71.1" r=".46"/>
<circle cx="229.9" cy="64.8" r=".46"/>
<circle cx="250.8" cy="80" r=".46"/>
<circle cx="242.6" cy="67.3" r=".46"/>
<circle cx="259.1" cy="22.9" r=".51"/>
<circle cx="255.3" cy="82.6" r=".46"/>
<circle cx="268" cy="22.9" r=".51"/>
<circle cx="264.2" cy="22.9" r=".51"/>
<circle cx="255.3" cy="71.1" r=".46"/>
<circle cx="163.8" cy="97.8" r=".46"/>
<circle cx="160" cy="97.8" r=".46"/>
<circle cx="85.7" cy="36.8" r=".46"/>
<circle cx="80.6" cy="36.8" r=".46"/>
<circle cx="80.6" cy="31.8" r=".46"/>
<circle cx="38.1" cy="81.3" r=".46"/>
<circle cx="130.8" cy="182.9" r=".46"/>
<circle cx="147.3" cy="182.9" r=".46"/>
<circle cx="156.2" cy="182.9" r=".46"/>
<circle cx="147.3" cy="172.7" r=".46"/>
<circle cx="139.7" cy="160" r=".46"/>
<circle cx="118.1" cy="31.8" r=".46"/>
<circle cx="137.2" cy="26.7" r=".46"/>
<circle cx="118.1" cy="36.8" r=".46"/>
<circle cx="137.2" cy="36.8" r=".51"/>
<circle cx="152.4" cy="71.1" r=".46"/>
<circle cx="144.8" cy="36.8" r=".51"/>
<circle cx="174" cy="35.6" r=".51"/>
<circle cx="144.8" cy="26.7" r=".51"/>
<circle cx="137.2" cy="91.4" r=".46"/>
<circle cx="157.5" cy="71.1" r=".46"/>
<circle cx="154.9" cy="71.1" r=".46"/>
<circle cx="157.5" cy="97.8" r=".46"/>
<circle cx="99.1" cy="160" r=".46"/>
<circle cx="113" cy="160" r=".46"/>
<circle cx="108.6" cy="31.8" r=".46"/>
<circle cx="74.9" cy="31.8" r=".46"/>
</g>
<g font-size="2.8" fill="#840000">
<text x="183" y="171.9">Title:</text>
<text x="192.7" y="171.9">OLED01B</text>
</g>
<text font-size="2.1" fill="#0000c2" x="130.8" y="18.8">POWER INPUT</text>
<g font-size="2.1" fill="#006464">
<text x="186.1" y="32.5">J2</text>
<text x="134.8" y="42.9">GND</text>
<text x="25.3" y="64.5">J1</text>
<text x="269.9" y="75.9">J6</text>
<text x="269.9" y="104.5">J5</text>
<text x="174" y="132.4">J3</text>
<text x="126.7" y="155.9">U3</text>
<text x="123" y="158.5">MAX5026</text>
</g>
<g font-size="2.1" fill="#0f0f0f">
<text x="33" y="65.4">BUZZER</text>
<text x="21.4" y="80.6">BUZZER</text>
</g>
<g font-size="2.1" fill="#840000">
<text x="184" y="181">roman-dvorak</text>
<text x="184" y="193">Author:</text>
<text x="184" y="197.1">Size:</text>
<text x="190.7" y="197.1">A4</text>
<text x="193.2" y="193">MLAB</text>
<text x="199" y="196.9">Page:</text>
<text x="206.5" y="196.9">1/1</text>
<text x="219" y="197.1">Date:</text>
<text x="226" y="197.1">2025-04-12</text>
</g>
<g font-size="1.8" fill="#840000">
<text x="35" y="11.9">1</text>
<text x="85" y="11.9">2</text>
<text x="135" y="11.9">3</text>
<text x="185" y="11.9">4</text>
<text x="235" y="11.9">5</text>
<text x="285" y="11.9">6</text>
<text x="10.3" y="35.9">A</text>
<text x="285.3" y="35.9">A</text>
<text x="10.3" y="85.9">B</text>
<text x="285.3" y="85.9">B</text>
<text x="10.3" y="135.9">C</text>
<text x="285.3" y="135.9">C</text>
<text x="10.3" y="185.9">D</text>
<text x="285.3" y="185.9">D</text>
<text x="35" y="199.9">1</text>
<text x="85" y="199.9">2</text>
<text x="135" y="199.9">3</text>
<text x="185" y="199.9">4</text>
<text x="235" y="199.9">5</text>
<text x="285" y="199.9">6</text>
</g>
<g font-size="1.8" fill="#0000c2">
<text x="19.7" y="17.5">Bus</text>
<text x="24.3" y="17.5">select.</text>
<text x="168.9" y="18.2">Input</text>
<text x="174.9" y="18.2">voltage:</text>
<text x="176.5" y="22">Voltage</text>
<text x="183.5" y="18.2">3-5.5V</text>
<text x="184.7" y="22">range</text>
<text x="22.2" y="28.1">I2C</text>
<text x="24.6" y="30.2">BS0:</text>
<text x="24.6" y="32.2">BS1:</text>
<text x="30" y="30.2">0</text>
<text x="30" y="32.2">1</text>
<text x="22.2" y="36.3">SPI</text>
<text x="24.6" y="38.3">BS0:</text>
<text x="24.6" y="40.4">BS1:</text>
<text x="26.5" y="36.3">(3wire)</text>
<text x="30" y="38.3">1</text>
<text x="30" y="40.4">0</text>
<text x="199.4" y="53.7">I2C</text>
<text x="19" y="59.4">BUZZER</text>
<text x="27.7" y="59.4">&amp;</text>
<text x="30.4" y="59.4">LEDs</text>
<text x="118.1" y="59.4">DISPLAY</text>
<text x="59.7" y="63">Or</text>
<text x="59.7" y="65">with</text>
<text x="63" y="63">CMI-9653S-SMT-TR</text>
<text x="64.7" y="65">integrated</text>
<text x="75.5" y="65">driver</text>
<text x="59.7" y="67.1">(replace</text>
<text x="68.7" y="67.1">C12</text>
<text x="73.6" y="67.1">with</text>
<text x="78.6" y="67.1">jumper,</text>
<text x="86.8" y="67.1">remove</text>
<text x="94.8" y="67.1">D3)</text>
<text x="242.6" y="73.4" transform="rotate(-90 242.6 73.4)">Vref2</text>
<text x="255.3" y="97.5">I2C</text>
<text x="259.5" y="97.5">address</text>
<text x="268.1" y="97.5">selector</text>
<text x="83.8" y="107.7">Green</text>
<text x="30.5" y="109">RED</text>
<text x="119.4" y="111.5">the</text>
<text x="123.5" y="111.5">display</text>
<text x="131.4" y="111.5">is</text>
<text x="134.2" y="111.5">supposed</text>
<text x="144.3" y="111.5">to</text>
<text x="147.3" y="111.5">be</text>
<text x="150.7" y="111.5">installed</text>
<text x="160.1" y="111.5">in</text>
<text x="163" y="111.5">a</text>
<text x="165.4" y="111.5">precission</text>
<text x="176.2" y="111.5">socket.</text>
<text x="20.3" y="138.2">Power-up</text>
<text x="31" y="138.2">reset</text>
<text x="36.9" y="138.2">circuit</text>
<text x="91.4" y="138.2">12V</text>
<text x="96.1" y="138.2">power</text>
<text x="102.8" y="138.2">source</text>
<text x="21.6" y="144.7">1.4V</text>
<text x="21.6" y="146.8">40us</text>
<text x="21.6" y="148.8">10.0ms</text>
<text x="27.4" y="146.8">(without</text>
<text x="29.7" y="148.8">Ct=16nF</text>
<text x="36.2" y="146.8">capacitor)</text>
<text x="21.6" y="150.9">13.7ms</text>
<text x="29.7" y="150.9">Ct=22nF</text>
<text x="40.3" y="150.9">&lt;--</text>
<text x="46.2" y="150.9">used</text>
</g>
<g font-size="1.8" fill="#006464">
<text x="38" y="23.7">+2V5</text>
<text x="52" y="23.7">+2V5</text>
<text x="135.1" y="23.7">+5V</text>
<text x="252.7" y="20.9">M3</text>
<text x="252.7" y="18.6">H1</text>
<text x="261.6" y="20.9">M3</text>
<text x="261.6" y="18.6">H2</text>
<text x="270.5" y="20.9">M3</text>
<text x="270.5" y="18.6">H3</text>
<text x="278.1" y="20.9">M3</text>
<text x="278.1" y="18.6">H4</text>
<text x="72.9" y="27.5">+5V</text>
<text x="87.5" y="27.5">MIC5504-2.5YM5</text>
<text x="94.5" y="25">U2</text>
<text x="115.5" y="27.5">+2V5</text>
<text x="169.4" y="24.4">+5V</text>
<text x="262.2" y="29.3">GND</text>
<text x="71.1" y="32.6">C3</text>
<text x="81.3" y="33.9">C4</text>
<text x="88.8" y="32.6">VIN</text>
<text x="98.1" y="32.6">VOUT</text>
<text x="111.8" y="33.9">C6</text>
<text x="120.7" y="33.9">C7</text>
<text x="137.2" y="30.1">C8</text>
<text x="137.2" y="35.2">10uF</text>
<text x="144.8" y="30.1">C9</text>
<text x="144.8" y="35.2">100nF</text>
<text x="152.4" y="30.1">D2</text>
<text x="152.4" y="35.2">BZV55C-5,6V</text>
<text x="88.8" y="37.7">EN</text>
<text x="96.7" y="38.9" transform="rotate(-90 96.7 38.9)">GND</text>
<text x="38.6" y="46.6">GND</text>
<text x="52.6" y="46.6">GND</text>
<text x="83.7" y="42.8">GND</text>
<text x="93.8" y="47.9">GND</text>
<text x="116.1" y="42.8">GND</text>
<text x="172.1" y="43.3">GND</text>
<text x="240.5" y="59.3">+5V</text>
<text x="51.7" y="63.8">+5V</text>
<text x="227.2" y="60.6">+2V5</text>
<text x="236.2" y="64.4">R22</text>
<text x="253.9" y="65.6">+5V</text>
<text x="262.8" y="65.6">+5V</text>
<text x="59.7" y="71.3">BZ1</text>
<text x="143.5" y="69.4">DISP1</text>
<text x="153.6" y="69.4">+12V</text>
<text x="165" y="69.4">+2V5</text>
<text x="215.9" y="70.7">10k</text>
<text x="215.9" y="68.2">R20</text>
<text x="221" y="70.7">10k</text>
<text x="221" y="68.2">R21</text>
<text x="236.2" y="66.9">200k</text>
<text x="32.3" y="75.8">C12</text>
<text x="41.2" y="76.9">R17</text>
<text x="59.7" y="73.6">LET9032ES-03L-2.7-16-R</text>
<text x="153.3" y="78" transform="rotate(-90 153.3 78)">VCC</text>
<text x="155.8" y="78" transform="rotate(-90 155.8 78)">VCC</text>
<text x="158.3" y="78" transform="rotate(-90 158.3 78)">VCC</text>
<text x="160.9" y="78" transform="rotate(-90 160.9 78)">VCC</text>
<text x="164.7" y="78" transform="rotate(-90 164.7 78)">VDD</text>
<text x="180.3" y="76.4">R6</text>
<text x="186" y="77.7">+2V5</text>
<text x="230.7" y="76.9" transform="rotate(-90 230.7 76.9)">VREF1</text>
<text x="235.8" y="76.9" transform="rotate(-90 235.8 76.9)">VREF2</text>
<text x="245.1" y="75.8">10k</text>
<text x="245.1" y="73.3">R13</text>
<text x="256.5" y="75.8">10k</text>
<text x="256.5" y="73.3">R14</text>
<text x="31.9" y="78.1">10uF</text>
<text x="40.6" y="79.2">220R</text>
<text x="55.7" y="81">Q2</text>
<text x="55.7" y="83.3">BC817-25</text>
<text x="144" y="78.3">BS0</text>
<text x="144" y="80.9">BS1</text>
<text x="164.6" y="78.3">#RES</text>
<text x="165.6" y="83.4">D/C</text>
<text x="165.7" y="80.9">#CS</text>
<text x="179.8" y="80.2">10k</text>
<text x="225.8" y="80.9">SCL1</text>
<text x="225.8" y="83.4">SDA1</text>
<text x="234" y="83.4">SDA2</text>
<text x="234.1" y="80.9">SCL2</text>
<text x="236.3" y="78.3">EN</text>
<text x="40.1" y="84.8">D3</text>
<text x="40.1" y="87.1">M4</text>
<text x="144" y="87.2">IRef</text>
<text x="144" y="89.8">VCOMH</text>
<text x="167" y="89.8">D1</text>
<text x="167" y="87.2">D2</text>
<text x="233.3" y="89.2" transform="rotate(-90 233.3 89.2)">GND</text>
<text x="39.9" y="91">GND</text>
<text x="55.1" y="91">GND</text>
<text x="144" y="92.3">VCOMH</text>
<text x="153.3" y="94.7" transform="rotate(-90 153.3 94.7)">GND</text>
<text x="155.8" y="94.7" transform="rotate(-90 155.8 94.7)">GND</text>
<text x="158.3" y="94.7" transform="rotate(-90 158.3 94.7)">GND</text>
<text x="160.9" y="94.7" transform="rotate(-90 160.9 94.7)">GND</text>
<text x="164.7" y="94.7" transform="rotate(-90 164.7 94.7)">ESD_GND</text>
<text x="167" y="92.3">D0</text>
<text x="167.2" y="94.7" transform="rotate(-90 167.2 94.7)">ESD_GND</text>
<text x="224.6" y="92.3">U5</text>
<text x="260.2" y="93.6">GND</text>
<text x="36.4" y="96.9">+5V</text>
<text x="73.3" y="96.9">+5V</text>
<text x="124.5" y="98.7">910k</text>
<text x="125.7" y="96.1">R1</text>
<text x="139.7" y="96.1">C2</text>
<text x="139.7" y="98.7">2.2uF</text>
<text x="230.4" y="98.7">GND</text>
<text x="256.4" y="99.9">+2V5</text>
<text x="39.9" y="102.6">R16</text>
<text x="39.9" y="104.9">R</text>
<text x="76.7" y="102.6">R19</text>
<text x="76.7" y="104.9">R</text>
<text x="128.8" y="105">GND</text>
<text x="135.1" y="105">GND</text>
<text x="150.4" y="106.3">GND</text>
<text x="206.2" y="105">GND</text>
<text x="257" y="107.5">GND</text>
<text x="40.6" y="111.4">KPTR-3216SURCK</text>
<text x="41.1" y="109.1">D4</text>
<text x="77.9" y="111.4">KPTR-3216CGCK</text>
<text x="77.9" y="109.1">D5</text>
<text x="26" y="116.4">R15</text>
<text x="40.6" y="117.7">BC817-25</text>
<text x="61.6" y="116.3">R18</text>
<text x="77.5" y="117.7">BC817-25</text>
<text x="26.1" y="121.1">20k</text>
<text x="39.9" y="125.3">GND</text>
<text x="40.6" y="120.2">Q1</text>
<text x="62.9" y="121.1">20k</text>
<text x="77.5" y="120.2">Q3</text>
<text x="78" y="125.3">GND</text>
<text x="227.2" y="125.3">U4</text>
<text x="196.9" y="131.7">J4</text>
<text x="208.2" y="129.1">+2V5</text>
<text x="221.5" y="127.9">TSC2007IPWG4</text>
<text x="216.4" y="132.9">VDD/REF</text>
<text x="216.4" y="135.5">X+</text>
<text x="235.8" y="135.5">NC_4</text>
<text x="237" y="132.9">AUX</text>
<text x="216.4" y="138">Y+</text>
<text x="216.4" y="140.6">X-</text>
<text x="216.4" y="143.1">Y-</text>
<text x="237.1" y="143.1">SCL</text>
<text x="238.3" y="140.6">A1</text>
<text x="238.3" y="138">A0</text>
<text x="124.1" y="149.5">4.7uH</text>
<text x="125.8" y="146.9">L1</text>
<text x="216.4" y="145.6">GND</text>
<text x="216.4" y="148.2">NC_1</text>
<text x="233.6" y="148.2">~{PENIRQ}</text>
<text x="237" y="145.6">SDA</text>
<text x="252.7" y="145.5">R3</text>
<text x="97" y="152.6">+5V</text>
<text x="144.7" y="154.5">D1</text>
<text x="166.3" y="153.3">+12V</text>
<text x="196.1" y="153.3">GND</text>
<text x="206.2" y="153.3">GND</text>
<text x="216.4" y="150.7">NC_2</text>
<text x="235.8" y="150.7">NC_3</text>
<text x="253.3" y="150.7">33R</text>
<text x="43.1" y="160.2">+2V5</text>
<text x="121.2" y="160.9">VCC</text>
<text x="132.9" y="160.9">LX</text>
<text x="137" y="157.1">1A</text>
<text x="140.5" y="157.1">20V</text>
<text x="145.1" y="157.1">15MQ040N</text>
<text x="162.2" y="158.7" transform="rotate(-90 162.2 158.7)">R9</text>
<text x="164.7" y="158.7" transform="rotate(-90 164.7 158.7)">100R</text>
<text x="53.2" y="164.1">U1</text>
<text x="101.4" y="163.8">C5</text>
<text x="101.4" y="166.6">10uF</text>
<text x="148.6" y="166">R7</text>
<text x="37.3" y="173.6">MR</text>
<text x="37.3" y="169.8">CT</text>
<text x="46.6" y="170.7" transform="rotate(-90 46.6 170.7)">VDD</text>
<text x="48.2" y="169.8">#RESET</text>
<text x="97" y="172.3">GND</text>
<text x="121.2" y="171">SHDN</text>
<text x="132.8" y="173.6">FB</text>
<text x="148.6" y="168.5">73k2</text>
<text x="156.2" y="173.6">1uF</text>
<text x="158.8" y="169.8">C10</text>
<text x="168.9" y="173.6">1uF</text>
<text x="171.5" y="169.8">C11</text>
<text x="24.8" y="174.2">C1</text>
<text x="46.6" y="176" transform="rotate(-90 46.6 176)">GND</text>
<text x="126.6" y="177.3" transform="rotate(-90 126.6 177.3)">GND</text>
<text x="131.7" y="177.3" transform="rotate(-90 131.7 177.3)">PGND</text>
<text x="149.9" y="177.4">R8</text>
<text x="149.9" y="179.9">8k2</text>
<text x="27.2" y="182.5">GND</text>
<text x="43.7" y="185">GND</text>
<text x="128.8" y="188.8">GND</text>
</g>
<g font-size="1.8" fill="#0f0f0f">
<text x="46.4" y="33.8">BS0</text>
<text x="59.1" y="33.8">BS1</text>
<text x="33" y="70.6">LED_B</text>
<text x="33" y="68">LED_A</text>
<text x="137.1" y="76.9">BS0</text>
<text x="174" y="76.9">#RES</text>
<text x="137.1" y="79.5">BS1</text>
<text x="173.8" y="79.5">#CS</text>
<text x="175.1" y="82">DC</text>
<text x="203.2" y="82">D1</text>
<text x="203.2" y="79.5">D0</text>
<text x="212.1" y="82">SDA</text>
<text x="212.1" y="79.5">SCL</text>
<text x="243.2" y="82">SDAIN</text>
<text x="243.3" y="79.5">SCLIN</text>
<text x="130.8" y="85.8">Iref</text>
<text x="175.1" y="85.8">D2</text>
<text x="175.1" y="88.4">D1</text>
<text x="203.2" y="85.8">D2</text>
<text x="175.1" y="90.9">D0</text>
<text x="207" y="97.3">#CS</text>
<text x="247.6" y="102.3">DC</text>
<text x="257.8" y="102.3">ADDR</text>
<text x="19.7" y="117.6">LED_A</text>
<text x="56.3" y="117.6">LED_B</text>
<text x="158.7" y="129">#RES</text>
<text x="159.5" y="131.5">#INT</text>
<text x="205.7" y="134.1">X+</text>
<text x="205.7" y="136.6">Y+</text>
<text x="246.4" y="136.6">ADDR</text>
<text x="205.7" y="139.2">X-</text>
<text x="205.7" y="141.7">Y-</text>
<text x="246.4" y="141.7">SCL</text>
<text x="246.4" y="144.2">SDA</text>
<text x="257.8" y="146.8">#INT</text>
<text x="56.4" y="168.7">1 #RES</text>
<text x="136.5" y="172.5">3 B_FB</text>
</g>
<g font-size="1.8" fill="#a90000">
<text x="86.3" y="31.5">1</text>
<text x="104.1" y="31.5">5</text>
<text x="177.7" y="30.2">1</text>
<text x="177.7" y="32.8">3</text>
<text x="177.7" y="35.3">5</text>
<text x="86.3" y="36.6">3</text>
<text x="95.6" y="41.3" transform="rotate(-90 95.6 41.3)">2</text>
<text x="30.4" y="65.8">5</text>
<text x="30.4" y="70.9">1</text>
<text x="30.4" y="68.3">3</text>
<text x="53.9" y="68.3">1</text>
<text x="229.6" y="69.3" transform="rotate(-90 229.6 69.3)">2</text>
<text x="234.7" y="69.3" transform="rotate(-90 234.7 69.3)">7</text>
<text x="53.9" y="73.4">2</text>
<text x="140.9" y="77.2">26</text>
<text x="152.1" y="73.7" transform="rotate(-90 152.1 73.7)">21</text>
<text x="154.7" y="73.7" transform="rotate(-90 154.7 73.7)">22</text>
<text x="157.2" y="73.7" transform="rotate(-90 157.2 73.7)">39</text>
<text x="159.8" y="73.7" transform="rotate(-90 159.8 73.7)">40</text>
<text x="163.6" y="73.7" transform="rotate(-90 163.6 73.7)">25</text>
<text x="170.1" y="77.2">30</text>
<text x="240.6" y="77.2">8</text>
<text x="266.6" y="77.2">1</text>
<text x="47.9" y="81">1</text>
<text x="53.1" y="78.2" transform="rotate(-90 53.1 78.2)">3</text>
<text x="140.9" y="79.8">27</text>
<text x="170.1" y="79.8">29</text>
<text x="170.1" y="82.3">31</text>
<text x="222.8" y="79.8">3</text>
<text x="222.8" y="82.3">4</text>
<text x="240.6" y="82.3">5</text>
<text x="240.6" y="79.8">6</text>
<text x="266.6" y="79.8">3</text>
<text x="266.6" y="82.3">5</text>
<text x="53.1" y="85.8" transform="rotate(-90 53.1 85.8)">2</text>
<text x="140.9" y="86.1">36</text>
<text x="140.9" y="88.6">37</text>
<text x="170.1" y="88.6">33</text>
<text x="170.1" y="86.1">34</text>
<text x="266.6" y="84.8">7</text>
<text x="266.6" y="87.4">9</text>
<text x="140.9" y="91.2">38</text>
<text x="170.1" y="91.2">32</text>
<text x="232.2" y="92.1" transform="rotate(-90 232.2 92.1)">1</text>
<text x="152.1" y="97.8" transform="rotate(-90 152.1 97.8)">23</text>
<text x="154.7" y="97.8" transform="rotate(-90 154.7 97.8)">24</text>
<text x="157.2" y="97.8" transform="rotate(-90 157.2 97.8)">28</text>
<text x="159.8" y="97.8" transform="rotate(-90 159.8 97.8)">35</text>
<text x="163.6" y="97.2" transform="rotate(-90 163.6 97.2)">1</text>
<text x="166.1" y="97.8" transform="rotate(-90 166.1 97.8)">20</text>
<text x="264.1" y="100.1">1</text>
<text x="264.1" y="102.6">2</text>
<text x="264.1" y="105.2">3</text>
<text x="32.6" y="117.9">1</text>
<text x="37.8" y="115" transform="rotate(-90 37.8 115)">3</text>
<text x="69.5" y="117.9">1</text>
<text x="74.7" y="115" transform="rotate(-90 74.7 115)">3</text>
<text x="37.8" y="122.6" transform="rotate(-90 37.8 122.6)">2</text>
<text x="74.7" y="122.6" transform="rotate(-90 74.7 122.6)">2</text>
<text x="165" y="129.3">1</text>
<text x="165" y="131.8">3</text>
<text x="212.7" y="131.8">1</text>
<text x="242.5" y="131.8">16</text>
<text x="200.5" y="134.4">1</text>
<text x="200.5" y="136.9">2</text>
<text x="212.7" y="134.4">2</text>
<text x="212.7" y="136.9">3</text>
<text x="242.5" y="136.9">14</text>
<text x="242.5" y="134.4">15</text>
<text x="200.5" y="139.4">3</text>
<text x="200.5" y="142">4</text>
<text x="212.7" y="139.4">4</text>
<text x="212.7" y="142">5</text>
<text x="242.5" y="142">12</text>
<text x="242.5" y="139.4">13</text>
<text x="197.9" y="146.8" transform="rotate(-90 197.9 146.8)">SH</text>
<text x="212.7" y="144.5">6</text>
<text x="212.7" y="147.1">7</text>
<text x="212.7" y="149.6">8</text>
<text x="242.5" y="147.1">10</text>
<text x="242.5" y="144.5">11</text>
<text x="243.1" y="149.6">9</text>
<text x="118.7" y="159.8">5</text>
<text x="136.5" y="159.8">6</text>
<text x="45.5" y="165.8" transform="rotate(-90 45.5 165.8)">2</text>
<text x="34.9" y="172.5">4</text>
<text x="34.9" y="168.7">5</text>
<text x="56.4" y="168.7">1</text>
<text x="118.7" y="169.9">4</text>
<text x="136.5" y="172.5">3</text>
<text x="45.5" y="178.5" transform="rotate(-90 45.5 178.5)">3</text>
<text x="125.5" y="179.8" transform="rotate(-90 125.5 179.8)">2</text>
<text x="130.6" y="179.8" transform="rotate(-90 130.6 179.8)">1</text>
</g>
<text font-size="1.8" fill="#009600" x="136.6" y="94" transform="rotate(-90 136.6 94)">Vcomh</text>
</svg>
